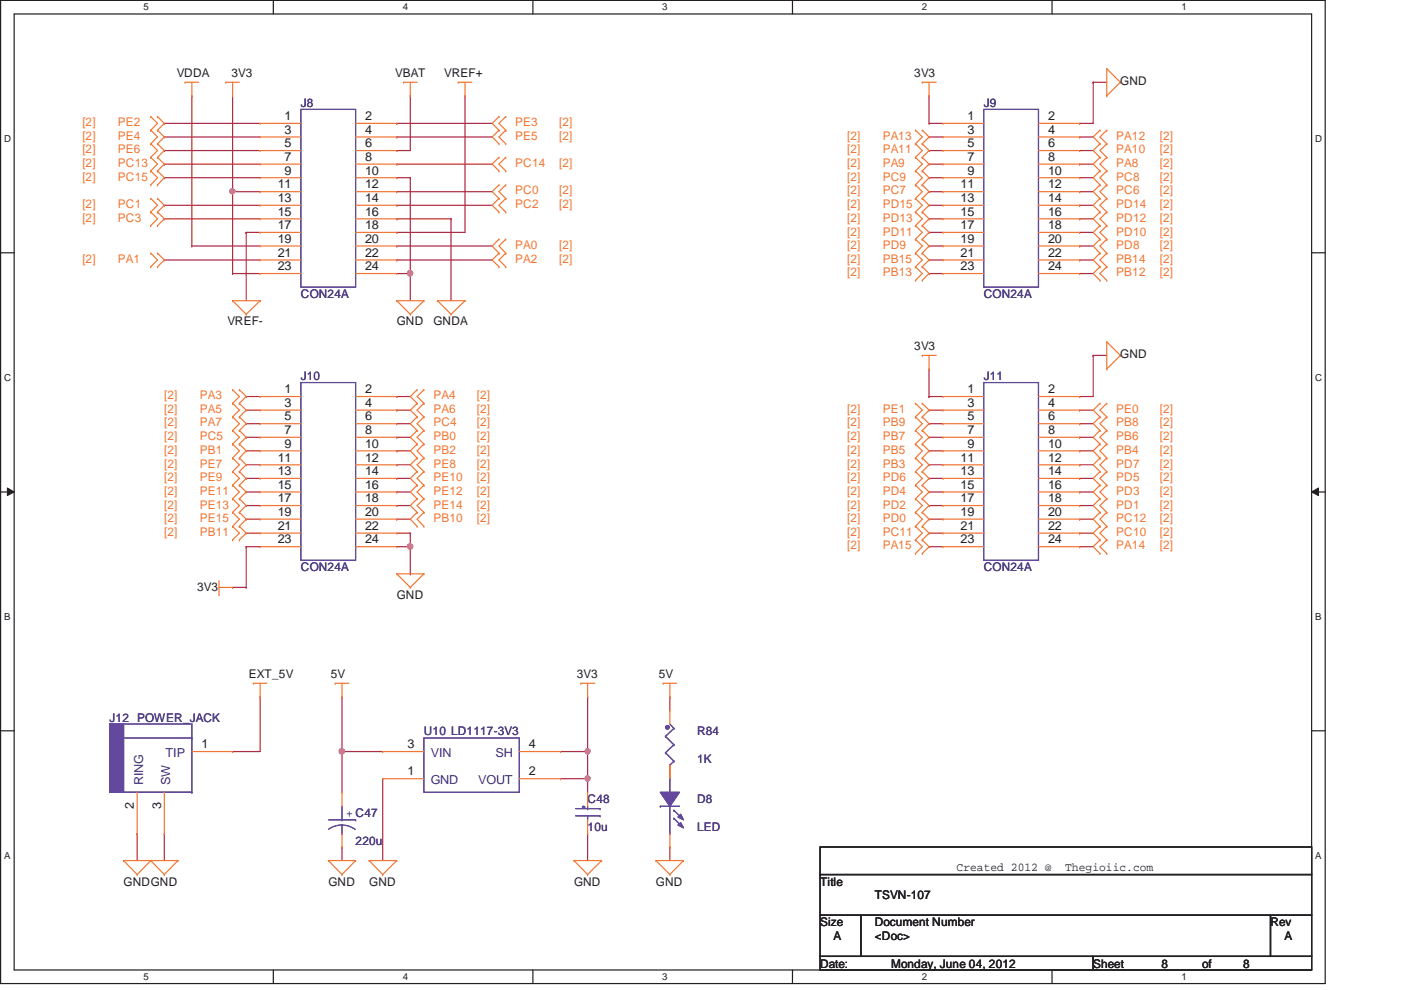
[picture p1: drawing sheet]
<svg xmlns="http://www.w3.org/2000/svg" width="297mm" height="210mm" viewBox="0 0 297 210" stroke-linecap="round" stroke-linejoin="round" font-family="sans-serif">
<path d="M.1 .1h280.9v208.4h-280.9zM3 3h275.1v202.7h-275.1z" fill="none" stroke="#221f20" stroke-width=".25"/>
<g fill="#fff">
<path d="M30.4 .4h1.1v2.3h-1.1z"/>
<path d="M30.4 206h1.1v2.3h-1.1z"/>
</g>
<path d="M58 .1v2.9M58 205.7v2.8" fill="none" stroke="#221f20" stroke-width=".25"/>
<g fill="#fff">
<path d="M85.4 .4h1.1v2.3h-1.1z"/>
<path d="M85.4 206h1.1v2.3h-1.1z"/>
</g>
<path d="M113 .1v2.9M113 205.7v2.8" fill="none" stroke="#221f20" stroke-width=".25"/>
<g fill="#fff">
<path d="M140.4 .4h1.1v2.3h-1.1z"/>
<path d="M140.4 206h1.1v2.3h-1.1z"/>
</g>
<path d="M168 .1v2.9M168 205.7v2.8" fill="none" stroke="#221f20" stroke-width=".25"/>
<g fill="#fff">
<path d="M195.5 .4h1.1v2.3h-1.1z"/>
<path d="M195.5 206h1.1v2.3h-1.1z"/>
</g>
<path d="M223.1 .1v2.9M223.1 205.7v2.8" fill="none" stroke="#221f20" stroke-width=".25"/>
<g fill="#fff">
<path d="M250.5 .4h1.1v2.3h-1.1z"/>
<path d="M250.5 206h1.1v2.3h-1.1z"/>
<path d="M.9 28.3h1.4v2.3h-1.4z"/>
<path d="M278.9 28.3h1.4v2.3h-1.4z"/>
<path d="M.9 78.9h1.4v2.3h-1.4z"/>
<path d="M278.9 78.9h1.4v2.3h-1.4z"/>
</g>
<path d="M.1 53.6h2.9M278.1 53.6h2.9" fill="none" stroke="#221f20" stroke-width=".25"/>
<g fill="#fff">
<path d="M.9 129.6h1.3v2.3h-1.3z"/>
<path d="M278.9 129.6h1.3v2.3h-1.3z"/>
</g>
<path d="M.1 104.3h2.9M278.1 104.3h2.9" fill="none" stroke="#221f20" stroke-width=".25"/>
<path d="M1.6 103.5l1.4 .8-1.4 .8z" fill="#221f20"/>
<path d="M1.6 103.5l1.4 .8-1.4 .8z" fill="none" stroke="#221f20" stroke-width=".21"/>
<path d="M278.1 104.3l1.4-.8v1.6z" fill="#221f20"/>
<path d="M278.1 104.3l1.4-.8v1.6z" fill="none" stroke="#221f20" stroke-width=".21"/>
<g fill="#fff">
<path d="M.9 180.3h1.3v2.2h-1.3z"/>
<path d="M278.9 180.3h1.2v2.2h-1.2z"/>
</g>
<path d="M.1 154.9h2.9M278.1 154.9h2.9" fill="none" stroke="#221f20" stroke-width=".25"/>
<g fill="none" stroke="#b02a42" stroke-width=".25">
<path d="M34.8 26.2h.1M34.8 29h.1M34.8 31.9h.1M34.8 34.8h.1M34.8 37.7h.1M34.8 26.2h20.4M34.8 29h20.4M34.8 31.9h20.4M34.8 34.8h20.4M34.8 37.7h20.4M84.1 26.2h.1M84.1 29h.1"/>
<path d="M84.1 34.8h.1M84.1 31.9h.1M84.1 26.2h20.3M84.1 29h20.3M84.1 34.8h20.3M87 20.3h.1M87 37.7h.1M87 20.3v11.6h-2.9M87 37.7v26.1M197 29h.1M197 31.9h.1M197 34.8h.1"/>
<path d="M197 37.7h.1M197 29h2.9M197 31.9h2.9M197 34.8h2.9M197 37.7h2.9M228.9 29h.1M228.9 31.9h.1M228.9 34.8h.1M228.9 37.7h.1M228.9 29h2.9M228.9 31.9h2.9M228.9 34.8h2.9"/>
<path d="M228.9 37.7h2.9M34.8 43.5h.1M34.8 46.4h.1M34.8 55.1h.1M34.8 43.5h20.4M34.8 46.4h20.4M34.8 55.1h20.4M40.7 52.2h.1M40.7 52.2h14.5M49.3 40.6h.1M49.3 58h.1M49.3 40.6h5.9"/>
<path d="M49.3 58h5.9M52.2 49.3h.1M52.2 49.3h3M84.1 40.6h.1M84.1 43.5h.1M84.1 52.2h.1M84.1 55.1h.1M84.1 40.6h20.3M84.1 43.5h20.3M84.1 52.2h20.3M84.1 55.1h20.3M84.1 58h2.9"/>
<path d="M87 58h.1M197 40.6h.1M197 43.5h.1M197 46.4h.1M197 49.3h.1M197 52.2h.1M197 55.1h.1M197 58h.1M197 40.6h2.9M197 43.5h2.9M197 46.4h2.9M197 49.3h2.9"/>
<path d="M197 52.2h2.9M197 55.1h2.9M197 58h2.9M228.9 40.6h.1M228.9 43.5h.1M228.9 46.4h.1M228.9 49.3h.1M228.9 52.2h.1M228.9 55.1h.1M228.9 58h.1M228.9 40.6h2.9M228.9 43.5h2.9"/>
<path d="M228.9 46.4h2.9M228.9 49.3h2.9M228.9 52.2h2.9M228.9 55.1h2.9M228.9 58h2.9M52.2 84.1h.1M52.2 87h.1M52.2 89.8h.1M52.2 92.7h.1M52.2 95.6h.1M52.2 98.6h.1M52.2 84.1h3"/>
<path d="M52.2 87h3M52.2 89.8h3M52.2 92.7h3M52.2 95.6h3M52.2 98.6h3M84.1 84.1h.1M84.1 87h.1M84.1 89.8h.1M84.1 92.7h.1M84.1 95.6h.1M84.1 98.6h.1M84.1 84.1h2.9"/>
<path d="M84.1 87h2.9M84.1 89.8h2.9M84.1 92.7h2.9M84.1 95.6h2.9M84.1 98.6h2.9M197 84.1h.1M197 87h.1M197 89.8h.1M197 92.7h.1M197 95.6h.1M197 98.6h.1M197 84.1h2.9"/>
<path d="M197 87h2.9M197 89.8h2.9M197 92.7h2.9M197 95.6h2.9M197 98.6h2.9M228.9 87h.1M228.9 89.8h.1M228.9 92.7h.1M228.9 95.6h.1M228.9 98.6h.1M228.9 87h2.9M228.9 89.8h2.9"/>
<path d="M228.9 92.7h2.9M228.9 95.6h2.9M228.9 98.6h2.9M52.2 101.4h.1M52.2 104.3h.1M52.2 107.2h.1M52.2 110.1h.1M52.2 113h.1M52.2 101.4h3M52.2 104.3h3M52.2 107.2h3M52.2 110.1h3"/>
<path d="M52.2 113h3M84.1 101.4h.1M84.1 104.3h.1M84.1 107.2h.1M84.1 110.1h.1M84.1 101.4h2.9M84.1 104.3h2.9M84.1 107.2h2.9M84.1 110.1h2.9M197 101.4h.1M197 104.3h.1M197 107.2h.1"/>
<path d="M197 110.1h.1M197 113h.1M197 115.9h.1M197 101.4h2.9M197 104.3h2.9M197 107.2h2.9M197 110.1h2.9M197 113h2.9M197 115.9h2.9M228.9 101.4h.1M228.9 104.3h.1M228.9 107.2h.1"/>
<path d="M228.9 110.1h.1M228.9 113h.1M228.9 115.9h.1M228.9 101.4h2.9M228.9 104.3h2.9M228.9 107.2h2.9M228.9 110.1h2.9M228.9 113h2.9M228.9 115.9h2.9"/>
</g>
<circle cx="86.9" cy="57.9" r=".57" fill="#cd6eab"/>
<circle cx="86.9" cy="57.9" r=".57" fill="none" stroke="#cd6eab" stroke-width=".25"/>
<g fill="none" stroke="#b02a42" stroke-width=".25">
<path d="M40.7 20.3h.1M40.7 20.3v31.9M49.3 20.3v37.7M84.1 37.7h.1M84.1 37.7h2.9M98.6 20.3h.1M98.6 20.3v29h-14.5M49.3 40.6h.1M52.2 49.3h.1M52.2 49.3v14.5M84.1 46.4h.1M84.1 49.3h.1"/>
<path d="M84.1 46.4h11.5M95.6 46.4h.1M95.6 46.4v17.4"/>
</g>
<circle cx="49.3" cy="40.5" r=".55" fill="#cd6eab"/>
<circle cx="49.3" cy="40.5" r=".55" fill="none" stroke="#cd6eab" stroke-width=".25"/>
<g fill="none" stroke="#b02a42" stroke-width=".25">
<path d="M231.8 17.4h.1M231.8 17.4v8.8h-2.9M231.8 17.4h2.9M197 26.2h.1M197 20.3h.1M197 26.2h2.9M197 20.3v5.9M228.9 26.2h.1M197 78.2v5.9M231.8 75.4h.1M231.8 75.4v8.7h-2.9M231.8 75.4h2.9"/>
<path d="M197 84.1h.1M228.9 84.1h.1M52.2 115.9h.1M52.2 115.9h3M52.2 115.9v8.6M84.1 115.9h2.9M84.1 113h2.9M87 113h.1M87 115.9h.1M87 113v2.9M49.3 124.5h.1M49.3 124.5h2.9"/>
<path d="M52.2 124.5h.1"/>
</g>
<circle cx="86.9" cy="115.9" r=".57" fill="#cd6eab"/>
<circle cx="86.9" cy="115.9" r=".57" fill="none" stroke="#cd6eab" stroke-width=".25"/>
<path d="M87 115.9v5.8M87 121.7h.1M124.6 159.3h.1M124.6 159.3v5.8" fill="none" stroke="#b02a42" stroke-width=".25"/>
<circle cx="124.6" cy="159.3" r=".54" fill="#cd6eab"/>
<circle cx="124.6" cy="159.3" r=".54" fill="none" stroke="#cd6eab" stroke-width=".25"/>
<path d="M72.5 147.7h.1M72.5 159.3h.1M72.5 147.7v11.6M72.5 159.3h8.7" fill="none" stroke="#b02a42" stroke-width=".25"/>
<circle cx="72.5" cy="159.3" r=".57" fill="#cd6eab"/>
<circle cx="72.5" cy="159.3" r=".57" fill="none" stroke="#cd6eab" stroke-width=".25"/>
<g fill="none" stroke="#b02a42" stroke-width=".25">
<path d="M72.5 159.3h.1M72.5 159.3v8.7M118.8 159.3h5.8M124.6 159.3h.1M142 147.7h.1M142 147.7v2.9M29.1 176.7h.1M29.1 176.7v5.8M34.8 176.7h.1M34.8 176.7v5.8M72.5 179.6h.1M72.5 179.6v2.9"/>
<path d="M81.2 165.1h.1M81.2 165.1v17.4M118.8 165.1h5.8M124.6 165.1h.1M124.6 176.7h.1M124.6 165.1v2.9M124.6 176.7v5.8M142 162.2h.1M142 179.6h.1M142 162.2v2.9M142 179.6v2.9"/>
</g>
<circle cx="124.6" cy="165.1" r=".54" fill="#cd6eab"/>
<circle cx="124.6" cy="165.1" r=".54" fill="none" stroke="#cd6eab" stroke-width=".25"/>
<path d="M49.3 159.3h.1M55.2 147.7h.1M55.2 147.7v11.6h-5.9M124.6 147.7h.1M124.6 147.7v11.6" fill="none" stroke="#b02a42" stroke-width=".25"/>
<g fill="none" stroke="#f27633" stroke-width=".25">
<path d="M39.2 17.4h.1M39.2 17.4h2.9M40.7 17.4v2.9M47.9 17.4h.1M47.9 17.4h2.9M49.3 17.4v2.9M85.6 17.4h.1M85.6 17.4h2.8M87 17.4v2.9M97.2 17.4h.1M97.2 17.4h2.8M98.6 17.4v2.9"/>
<path d="M195.5 17.4h.1M195.5 17.4h3M197 17.4v2.9M234.7 14.6h.1M234.7 14.6v5.7M234.7 14.6l2.8 2.8M237.5 17.4h.1M237.5 17.4l-2.8 2.9M32 24.7h.1M32 27.6h.1M32 30.5h.1M32 33.4h.1"/>
<path d="M32 36.2h.1M32 39.2h.1M32 24.7l1.4 1.5-1.4 1.4M32 27.6l1.4 1.4-1.4 1.5M32 30.5l1.4 1.4-1.4 1.5M32 33.4l1.4 1.4-1.4 1.4M32 36.2l1.4 1.5-1.4 1.5M33.4 27.6h.1M33.4 24.7h.1M33.4 30.5h.1M33.4 33.4h.1M33.4 36.2h.1"/>
<path d="M33.4 39.2h.1M33.4 24.7l1.4 1.5-1.4 1.4M33.4 27.6l1.4 1.4-1.4 1.5M33.4 30.5l1.4 1.4-1.4 1.5M33.4 33.4l1.4 1.4-1.4 1.4M33.4 36.2l1.4 1.5-1.4 1.5M40.7 20.3h.1M49.3 20.3h.1M87 20.3h.1M98.6 20.3h.1M105.8 27.6h.1M105.8 24.7h.1"/>
<path d="M105.8 30.5h.1M105.8 36.2h.1M105.8 33.4h.1M105.8 39.2h.1M105.8 24.7l-1.4 1.5 1.4 1.4M105.8 27.6l-1.4 1.4 1.4 1.5M105.8 33.4l-1.4 1.4 1.4 1.4M105.8 39.2l-1.4 1.4 1.4 1.5M107.2 24.7h.1M107.2 27.6h.1M107.2 30.5h.1M107.2 33.4h.1"/>
<path d="M107.2 36.2h.1M107.2 39.2h.1M107.2 24.7l-1.4 1.5 1.4 1.4M107.2 27.6l-1.4 1.4 1.4 1.5M107.2 33.4l-1.4 1.4 1.4 1.4M107.2 39.2l-1.4 1.4 1.4 1.5M194.1 27.6h.1M194.1 30.5h.1M194.1 33.4h.1M194.1 36.2h.1M194.1 39.2h.1M194.1 27.6l1.4 1.4-1.4 1.5"/>
<path d="M194.1 30.5l1.4 1.4-1.4 1.5M194.1 33.4l1.4 1.4-1.4 1.4M194.1 36.2l1.4 1.5-1.4 1.5M194.1 39.2l1.4 1.4-1.4 1.5M195.5 30.5h.1M195.5 27.6h.1M195.5 33.4h.1M195.5 36.2h.1M195.5 39.2h.1M195.5 27.6l1.5 1.4-1.5 1.5M195.5 30.5l1.5 1.4-1.5 1.5M195.5 33.4l1.5 1.4-1.5 1.4"/>
<path d="M195.5 36.2l1.5 1.5-1.5 1.5M195.5 39.2l1.5 1.4-1.5 1.5M197 20.3h.1M233.2 30.5h.1M233.2 27.6h.1M233.2 33.4h.1M233.2 36.2h.1M233.2 39.2h.1M233.2 27.6l-1.4 1.4 1.4 1.5M233.2 30.5l-1.4 1.4 1.4 1.5M233.2 33.4l-1.4 1.4 1.4 1.4M233.2 36.2l-1.4 1.5 1.4 1.5"/>
<path d="M233.2 39.2l-1.4 1.4 1.4 1.5M234.7 20.3h.1M234.7 27.6h.1M234.7 30.5h.1M234.7 33.4h.1M234.7 36.2h.1M234.7 39.2h.1M234.7 27.6l-1.5 1.4 1.5 1.5M234.7 30.5l-1.5 1.4 1.5 1.5M234.7 33.4l-1.5 1.4 1.5 1.4M234.7 36.2l-1.5 1.5 1.5 1.5M234.7 39.2l-1.5 1.4 1.5 1.5"/>
<path d="M32 42.1h.1M32 45h.1M32 47.8h.1M32 53.7h.1M32 56.6h.1M32 42.1l1.4 1.4-1.4 1.5M32 45l1.4 1.4-1.4 1.4M32 53.7l1.4 1.4-1.4 1.5M33.4 45h.1M33.4 42.1h.1M33.4 47.8h.1M33.4 56.6h.1"/>
<path d="M33.4 53.7h.1M33.4 42.1l1.4 1.4-1.4 1.5M33.4 45l1.4 1.4-1.4 1.4M33.4 53.7l1.4 1.4-1.4 1.5M105.8 42.1h.1M105.8 45h.1M105.8 53.7h.1M105.8 50.7h.1M105.8 56.6h.1M105.8 42.1l-1.4 1.4 1.4 1.5M105.8 50.7l-1.4 1.5 1.4 1.5M105.8 53.7l-1.4 1.4 1.4 1.5"/>
<path d="M107.2 42.1h.1M107.2 45h.1M107.2 50.7h.1M107.2 53.7h.1M107.2 56.6h.1M107.2 42.1l-1.4 1.4 1.4 1.5M107.2 50.7l-1.4 1.5 1.4 1.5M107.2 53.7l-1.4 1.4 1.4 1.5M194.1 42.1h.1M194.1 45h.1M194.1 47.8h.1M194.1 50.7h.1"/>
<path d="M194.1 53.7h.1M194.1 56.6h.1M194.1 59.4h.1M194.1 42.1l1.4 1.4-1.4 1.5M194.1 45l1.4 1.4-1.4 1.4M194.1 47.8l1.4 1.5-1.4 1.4M194.1 50.7l1.4 1.5-1.4 1.5M194.1 53.7l1.4 1.4-1.4 1.5M194.1 56.6l1.4 1.4-1.4 1.4M195.5 42.1h.1M195.5 45h.1M195.5 47.8h.1"/>
<path d="M195.5 50.7h.1M195.5 53.7h.1M195.5 56.6h.1M195.5 59.4h.1M195.5 56.6l1.5 1.4-1.5 1.4M195.5 42.1l1.5 1.4-1.5 1.5M195.5 45l1.5 1.4-1.5 1.4M195.5 47.8l1.5 1.5-1.5 1.4M195.5 50.7l1.5 1.5-1.5 1.5M195.5 53.7l1.5 1.4-1.5 1.5M233.2 42.1h.1M233.2 45h.1"/>
<path d="M233.2 47.8h.1M233.2 50.7h.1M233.2 53.7h.1M233.2 56.6h.1M233.2 59.4h.1M233.2 42.1l-1.4 1.4 1.4 1.5M233.2 45l-1.4 1.4 1.4 1.4M233.2 47.8l-1.4 1.5 1.4 1.4M233.2 50.7l-1.4 1.5 1.4 1.5M233.2 53.7l-1.4 1.4 1.4 1.5M233.2 56.6l-1.4 1.4 1.4 1.4M234.7 42.1h.1"/>
<path d="M234.7 45h.1M234.7 47.8h.1M234.7 50.7h.1M234.7 53.7h.1M234.7 56.6h.1M234.7 59.4h.1M234.7 42.1l-1.5 1.4 1.5 1.5M234.7 45l-1.5 1.4 1.5 1.4M234.7 47.8l-1.5 1.5 1.5 1.4M234.7 50.7l-1.5 1.5 1.5 1.5M234.7 53.7l-1.5 1.4 1.5 1.5M234.7 56.6l-1.5 1.4 1.5 1.4"/>
<path d="M49.3 63.8h.1M49.3 63.8h5.9M49.3 63.8l2.9 2.8M52.2 66.6h.1M55.2 63.8h.1M55.2 63.8l-3 2.8M84.1 63.8h.1M84.1 63.8h5.8M84.1 63.8l2.9 2.8M87 66.6h.1M89.9 63.8h.1M89.9 63.8l-2.9 2.8"/>
<path d="M92.8 63.8h.1M92.8 63.8h5.8M92.8 63.8l2.8 2.8M95.6 66.6h.1M98.6 63.8h.1M98.6 63.8l-3 2.8M195.5 75.4h.1M195.5 75.4h3M197 78.2h.1M197 75.4v2.8M234.7 78.2h.1M234.7 72.5h.1"/>
<path d="M234.7 72.5v5.7M234.7 72.5l2.8 2.9M237.5 75.4h.1M237.5 75.4l-2.8 2.8M49.3 82.6h.1M49.3 85.5h.1M49.3 88.4h.1M49.3 91.3h.1M49.3 94.2h.1M49.3 97.1h.1M49.3 100h.1M49.3 82.6l1.5 1.5-1.5 1.4"/>
<path d="M49.3 97.1l1.5 1.5-1.5 1.4M49.3 85.5l1.5 1.5-1.5 1.4M49.3 88.4l1.5 1.4-1.5 1.5M49.3 91.3l1.5 1.4-1.5 1.5M49.3 94.2l1.5 1.4-1.5 1.5M49.3 100l1.5 1.4-1.5 1.5M50.8 85.5h.1M50.8 82.6h.1M50.8 88.4h.1M50.8 91.3h.1M50.8 94.2h.1M50.8 97.1h.1"/>
<path d="M50.8 100h.1M50.8 88.4l1.4 1.4-1.4 1.5M50.8 85.5l1.4 1.5-1.4 1.4M50.8 82.6l1.4 1.5-1.4 1.4M50.8 91.3l1.4 1.4-1.4 1.5M50.8 94.2l1.4 1.4-1.4 1.5M50.8 97.1l1.4 1.5-1.4 1.4M50.8 100l1.4 1.4-1.4 1.5M88.4 85.5h.1M88.4 82.6h.1M88.4 88.4h.1M88.4 91.3h.1"/>
<path d="M88.4 94.2h.1M88.4 97.1h.1M88.4 100h.1M88.4 82.6l-1.4 1.5 1.4 1.4M88.4 85.5l-1.4 1.5 1.4 1.4M88.4 88.4l-1.4 1.4 1.4 1.5M88.4 91.3l-1.4 1.4 1.4 1.5M88.4 94.2l-1.4 1.4 1.4 1.5M88.4 97.1l-1.4 1.5 1.4 1.4M88.4 100l-1.4 1.4 1.4 1.5M89.9 82.6h.1M89.9 85.5h.1"/>
<path d="M89.9 88.4h.1M89.9 91.3h.1M89.9 94.2h.1M89.9 97.1h.1M89.9 100h.1M89.9 82.6l-1.5 1.5 1.5 1.4M89.9 85.5l-1.5 1.5 1.5 1.4M89.9 88.4l-1.5 1.4 1.5 1.5M89.9 91.3l-1.5 1.4 1.5 1.5M89.9 94.2l-1.5 1.4 1.5 1.5M89.9 97.1l-1.5 1.5 1.5 1.4M89.9 100l-1.5 1.4 1.5 1.5"/>
<path d="M194.1 85.5h.1M194.1 88.4h.1M194.1 91.3h.1M194.1 94.2h.1M194.1 97.1h.1M194.1 100h.1M194.1 85.5l1.4 1.5-1.4 1.4M194.1 88.4l1.4 1.4-1.4 1.5M194.1 91.3l1.4 1.4-1.4 1.5M194.1 94.2l1.4 1.4-1.4 1.5M194.1 97.1l1.4 1.5-1.4 1.4M194.1 100l1.4 1.4-1.4 1.5"/>
<path d="M195.5 88.4h.1M195.5 85.5h.1M195.5 91.3h.1M195.5 94.2h.1M195.5 97.1h.1M195.5 100h.1M195.5 85.5l1.5 1.5-1.5 1.4M195.5 88.4l1.5 1.4-1.5 1.5M195.5 91.3l1.5 1.4-1.5 1.5M195.5 94.2l1.5 1.4-1.5 1.5M195.5 97.1l1.5 1.5-1.5 1.4M195.5 100l1.5 1.4-1.5 1.5"/>
<path d="M233.2 88.4h.1M233.2 85.5h.1M233.2 91.3h.1M233.2 94.2h.1M233.2 97.1h.1M233.2 100h.1M233.2 88.4l-1.4 1.4 1.4 1.5M233.2 91.3l-1.4 1.4 1.4 1.5M233.2 85.5l-1.4 1.5 1.4 1.4M233.2 94.2l-1.4 1.4 1.4 1.5M233.2 97.1l-1.4 1.5 1.4 1.4M233.2 100l-1.4 1.4 1.4 1.5"/>
<path d="M234.7 85.5h.1M234.7 88.4h.1M234.7 91.3h.1M234.7 94.2h.1M234.7 97.1h.1M234.7 100h.1M234.7 85.5l-1.5 1.5 1.5 1.4M234.7 88.4l-1.5 1.4 1.5 1.5M234.7 91.3l-1.5 1.4 1.5 1.5M234.7 94.2l-1.5 1.4 1.5 1.5M234.7 97.1l-1.5 1.5 1.5 1.4M234.7 100l-1.5 1.4 1.5 1.5"/>
<path d="M49.3 102.9h.1M49.3 105.8h.1M49.3 108.6h.1M49.3 111.6h.1M49.3 114.5h.1M49.3 105.8l1.5 1.4-1.5 1.4M49.3 102.9l1.5 1.4-1.5 1.5M49.3 108.6l1.5 1.5-1.5 1.5M49.3 111.6l1.5 1.4-1.5 1.5M50.8 102.9h.1M50.8 105.8h.1M50.8 108.6h.1"/>
<path d="M50.8 111.6h.1M50.8 114.5h.1M50.8 102.9l1.4 1.4-1.4 1.5M50.8 105.8l1.4 1.4-1.4 1.4M50.8 108.6l1.4 1.5-1.4 1.5M50.8 111.6l1.4 1.4-1.4 1.5M88.4 102.9h.1M88.4 105.8h.1M88.4 108.6h.1M88.4 111.6h.1M88.4 102.9l-1.4 1.4 1.4 1.5M88.4 105.8l-1.4 1.4 1.4 1.4"/>
<path d="M88.4 108.6l-1.4 1.5 1.4 1.5M89.9 102.9h.1M89.9 105.8h.1M89.9 108.6h.1M89.9 111.6h.1M89.9 102.9l-1.5 1.4 1.5 1.5M89.9 105.8l-1.5 1.4 1.5 1.4M89.9 108.6l-1.5 1.5 1.5 1.5M194.1 102.9h.1M194.1 105.8h.1M194.1 108.6h.1M194.1 111.6h.1"/>
<path d="M194.1 114.5h.1M194.1 117.4h.1M194.1 102.9l1.4 1.4-1.4 1.5M194.1 105.8l1.4 1.4-1.4 1.4M194.1 108.6l1.4 1.5-1.4 1.5M194.1 111.6l1.4 1.4-1.4 1.5M194.1 114.5l1.4 1.4-1.4 1.5M195.5 102.9h.1M195.5 105.8h.1M195.5 108.6h.1M195.5 111.6h.1M195.5 114.5h.1"/>
<path d="M195.5 117.4h.1M195.5 114.5l1.5 1.4-1.5 1.5M195.5 111.6l1.5 1.4-1.5 1.5M195.5 102.9l1.5 1.4-1.5 1.5M195.5 105.8l1.5 1.4-1.5 1.4M195.5 108.6l1.5 1.5-1.5 1.5M233.2 102.9h.1M233.2 105.8h.1M233.2 108.6h.1M233.2 111.6h.1M233.2 114.5h.1M233.2 117.4h.1"/>
<path d="M233.2 102.9l-1.4 1.4 1.4 1.5M233.2 105.8l-1.4 1.4 1.4 1.4M233.2 108.6l-1.4 1.5 1.4 1.5M233.2 111.6l-1.4 1.4 1.4 1.5M233.2 114.5l-1.4 1.4 1.4 1.5M234.7 102.9h.1M234.7 105.8h.1M234.7 108.6h.1M234.7 111.6h.1M234.7 114.5h.1M234.7 117.4h.1M234.7 102.9l-1.5 1.4 1.5 1.5"/>
<path d="M234.7 105.8l-1.5 1.4 1.5 1.4M234.7 108.6l-1.5 1.5 1.5 1.5M234.7 111.6l-1.5 1.4 1.5 1.5M234.7 114.5l-1.5 1.4 1.5 1.5M46.4 126.1h.1M46.4 124.5h2.9M46.4 123.1v3M49.3 124.5h.1M84.1 121.7h.1M84.1 121.7h5.8M84.1 121.7l2.9 2.8M87 124.5h.1"/>
<path d="M89.9 121.7h.1M89.9 121.7l-2.9 2.8M53.7 144.9h.1M53.7 144.9h2.9M55.2 147.7h.1M55.2 144.9v2.8M71.1 144.9h.1M71.1 144.9h2.9M72.5 147.7h.1M72.5 144.9v2.8M123.1 144.9h.1M123.1 144.9h3"/>
<path d="M124.6 147.7h.1M124.6 144.9v2.8M140.6 144.9h.1M140.6 144.9h2.9M142 147.7h.1M142 144.9v2.8M26.2 182.5h.1M26.2 182.5h11.5M26.2 182.5l2.9 2.9M29.1 185.4h.1M32 182.5h.1M32 182.5l2.8 2.9"/>
<path d="M32 182.5l-2.9 2.9M34.8 185.4h.1M37.7 182.5h.1M37.7 182.5l-2.9 2.9M69.6 182.5h.1M69.6 182.5h5.8M69.6 182.5l2.9 2.9M72.5 185.4h.1M75.4 182.5h.1M75.4 182.5l-2.9 2.9M78.3 182.5h.1M78.3 182.5h5.8"/>
<path d="M78.3 182.5l2.9 2.9M81.2 185.4h.1M84.1 182.5h.1M84.1 182.5l-2.9 2.9M121.7 182.5h.1M121.7 182.5h5.8M121.7 182.5l2.9 2.9M124.6 185.4h.1M127.5 182.5h.1M127.5 182.5l-2.9 2.9M139.1 182.5h.1M139.1 182.5h5.8"/>
<path d="M139.1 182.5l2.9 2.9M142 185.4h.1M144.9 182.5h.1M144.9 182.5l-2.9 2.9"/>
</g>
<path d="M173.9 179.6h104.2v5.8h-104.2zM173.9 185.4h104.2v8.7h-104.2zM173.9 194.1h8.6v8.7h-8.6zM182.5 194.1h86.9v8.7h-86.9zM269.4 194.1h8.7v8.7h-8.7zM173.9 202.8h57.9v2.9h-57.9zM231.8 202.8h46.3v2.9h-46.3z" fill="none" stroke="#221f20" stroke-width=".25"/>
<path d="M141.1 156.1h.1M141.1 159.6h.1M141.1 156.1l1.8 1.8M141.1 159.6l1.8 1.8M142 153.5l.9 .9M142.9 154.4h.1M142.9 157.9h.1M142.9 154.4l-1.8 1.7M142.9 157.9l-1.8 1.7M142 162.2h.1M142.9 161.4h.1M142.9 161.4l-.9 .8" fill="none" stroke="#63489d" stroke-width=".25"/>
<circle cx="141.5" cy="154.2" r=".4" fill="#63489d"/>
<g fill="none" stroke="#63489d" stroke-width=".25">
<path d="M141.1 156.1h.1M141.1 159.6h.1M141.1 156.1l1.8 1.8M141.1 159.6l1.8 1.8M142 153.5l.9 .9M142.9 154.4h.1M142.9 157.9h.1M142.9 154.4l-1.8 1.7M142.9 157.9l-1.8 1.7M142 162.2h.1M142.9 161.4h.1M142.9 161.4l-.9 .8"/>
<circle cx="141.5" cy="154.2" r=".4"/>
</g>
<circle cx="141.5" cy="154.2" r=".4" fill="#63489d"/>
<g fill="none" stroke="#63489d" stroke-width=".25">
<path d="M23.2 153.5h17.5v14.5h-17.5zM89.9 156.5h20.2v11.5h-20.2z"/>
<circle cx="141.5" cy="154.2" r=".4"/>
</g>
<path d="M81.2 159.3h.1M81.2 159.3h8.7M110.1 159.3h8.7M118.8 159.3h.1M142 150.6h.1M142 150.6v2.9M81.2 165.1h.1M81.2 165.1h8.7M110.1 165.1h8.7M118.8 165.1h.1M142 165.1h.1M142 162.2v2.9" fill="none" stroke="#f27633" stroke-width=".25"/>
<path d="M23.2 153.5h3v14.5h-3z" fill-rule="evenodd" fill="#63489d"/>
<path d="M23.2 153.5h3v14.5h-3zM23.2 153.5h17.5v14.5h-17.5zM26.2 156.5h14.5M40.7 156.5h.1M26.2 168h14.5M40.7 168h.1" fill="none" stroke="#63489d" stroke-width=".25"/>
<path d="M23.2 153.5h3v14.5h-3z" fill-rule="evenodd" fill="#63489d"/>
<g fill="none" stroke="#63489d" stroke-width=".25">
<path d="M63.8 23.2h11.6v37.7h-11.6zM63.8 81.1h11.6v37.7h-11.6zM208.6 81.1h11.6v37.7h-11.6zM23.2 153.5h3v14.5h-3zM26.2 156.5h14.5M40.7 156.5h.1M26.2 168h14.5M40.7 168h.1M122 173h5.2M122 171.5h5.2M124.6 171.5h.1M124.6 173h.1"/>
<path d="M124.6 170.9v.6M124.6 173v.8M127.2 173h.1M127.2 171.5h.1"/>
</g>
<g fill="none" stroke="#f27633" stroke-width=".25">
<path d="M55.2 26.2h.1M55.2 29h.1M55.2 31.9h.1M55.2 34.8h.1M55.2 37.7h.1M55.2 26.2h8.6M55.2 29h8.6M55.2 31.9h8.6M55.2 34.8h8.6M55.2 37.7h8.6M75.4 26.2h8.7M75.4 29h8.7"/>
<path d="M75.4 31.9h8.7M75.4 34.8h8.7M75.4 37.7h8.7M84.1 26.2h.1M84.1 29h.1M84.1 31.9h.1M84.1 34.8h.1M84.1 37.7h.1M55.2 40.6h.1M55.2 43.5h.1M55.2 46.4h.1M55.2 49.3h.1"/>
<path d="M55.2 52.2h.1M55.2 55.1h.1M55.2 58h.1M55.2 40.6h8.6M55.2 43.5h8.6M55.2 46.4h8.6M55.2 49.3h8.6M55.2 52.2h8.6M55.2 55.1h8.6M55.2 58h8.6M75.4 40.6h8.7M75.4 43.5h8.7"/>
<path d="M75.4 46.4h8.7M75.4 49.3h8.7M75.4 52.2h8.7M75.4 55.1h8.7M75.4 58h8.7M84.1 40.6h.1M84.1 43.5h.1M84.1 46.4h.1M84.1 49.3h.1M84.1 52.2h.1M84.1 55.1h.1M84.1 58h.1"/>
<path d="M55.2 84.1h.1M55.2 87h.1M55.2 89.8h.1M55.2 92.7h.1M55.2 95.6h.1M55.2 98.6h.1M55.2 84.1h8.6M55.2 87h8.6M55.2 89.8h8.6M55.2 92.7h8.6M55.2 95.6h8.6M55.2 98.6h8.6"/>
<path d="M75.4 84.1h8.7M75.4 87h8.7M75.4 89.8h8.7M75.4 92.7h8.7M75.4 95.6h8.7M75.4 98.6h8.7M84.1 84.1h.1M84.1 87h.1M84.1 89.8h.1M84.1 92.7h.1M84.1 95.6h.1M84.1 98.6h.1"/>
<path d="M199.9 84.1h.1M199.9 87h.1M199.9 89.8h.1M199.9 92.7h.1M199.9 95.6h.1M199.9 98.6h.1M199.9 84.1h8.7M199.9 87h8.7M199.9 89.8h8.7M199.9 92.7h8.7M199.9 95.6h8.7M199.9 98.6h8.7"/>
<path d="M220.2 84.1h8.7M220.2 87h8.7M220.2 89.8h8.7M220.2 92.7h8.7M220.2 95.6h8.7M220.2 98.6h8.7M228.9 84.1h.1M228.9 87h.1M228.9 89.8h.1M228.9 92.7h.1M228.9 95.6h.1M228.9 98.6h.1"/>
<path d="M55.2 101.4h.1M55.2 104.3h.1M55.2 107.2h.1M55.2 110.1h.1M55.2 113h.1M55.2 115.9h.1M55.2 101.4h8.6M55.2 104.3h8.6M55.2 107.2h8.6M55.2 110.1h8.6M55.2 113h8.6M55.2 115.9h8.6"/>
<path d="M75.4 101.4h8.7M75.4 104.3h8.7M75.4 107.2h8.7M75.4 110.1h8.7M75.4 113h8.7M75.4 115.9h8.7M84.1 101.4h.1M84.1 104.3h.1M84.1 107.2h.1M84.1 110.1h.1M84.1 113h.1M84.1 115.9h.1"/>
<path d="M199.9 101.4h.1M199.9 104.3h.1M199.9 107.2h.1M199.9 110.1h.1M199.9 113h.1M199.9 115.9h.1M199.9 101.4h8.7M199.9 104.3h8.7M199.9 107.2h8.7M199.9 110.1h8.7M199.9 113h8.7M199.9 115.9h8.7"/>
<path d="M220.2 101.4h8.7M220.2 104.3h8.7M220.2 107.2h8.7M220.2 110.1h8.7M220.2 113h8.7M220.2 115.9h8.7M228.9 101.4h.1M228.9 104.3h.1M228.9 107.2h.1M228.9 110.1h.1M228.9 113h.1M228.9 115.9h.1"/>
<path d="M40.7 159.3h8.6M49.3 159.3h.1M29.1 176.7h.1M29.1 168v8.7M34.8 176.7h.1M34.8 168v8.7"/>
</g>
<path d="M123.5 171l.5 .1-.3 .3-.2-.1z" fill-rule="evenodd" fill="#63489d"/>
<path d="M122 173h5.2M122 171.5h5.2M123.5 171l.5 .1-.3 .3-.2-.1zM124.6 171.5h.1M124.6 173h.1M124.6 170.9v.6M124.6 173v.8M127.2 173h.1M127.2 171.5h.1" fill="none" stroke="#63489d" stroke-width=".25"/>
<path d="M123.5 171l.5 .1-.3 .3-.2-.1z" fill-rule="evenodd" fill="#63489d"/>
<path d="M208.6 23.2h11.6v37.7h-11.6zM123.5 171l.5 .1-.3 .3-.2-.1zM140 170.9h.1M140 170.9h4.1M142 168h.1M142 176.7h.1M142 165.1v2.9M142 170.9v5.8" fill="none" stroke="#63489d" stroke-width=".25"/>
<g fill="none" stroke="#f27633" stroke-width=".25">
<path d="M199.9 26.2h.1M199.9 29h.1M199.9 31.9h.1M199.9 34.8h.1M199.9 37.7h.1M199.9 26.2h8.7M199.9 29h8.7M199.9 31.9h8.7M199.9 34.8h8.7M199.9 37.7h8.7M220.2 26.2h8.7M220.2 29h8.7"/>
<path d="M220.2 31.9h8.7M220.2 34.8h8.7M220.2 37.7h8.7M228.9 26.2h.1M228.9 29h.1M228.9 31.9h.1M228.9 34.8h.1M228.9 37.7h.1M199.9 40.6h.1M199.9 43.5h.1M199.9 46.4h.1M199.9 49.3h.1"/>
<path d="M199.9 52.2h.1M199.9 55.1h.1M199.9 58h.1M199.9 40.6h8.7M199.9 43.5h8.7M199.9 46.4h8.7M199.9 49.3h8.7M199.9 52.2h8.7M199.9 55.1h8.7M199.9 58h8.7M220.2 40.6h8.7M220.2 43.5h8.7"/>
<path d="M220.2 46.4h8.7M220.2 49.3h8.7M220.2 52.2h8.7M220.2 55.1h8.7M220.2 58h8.7M228.9 40.6h.1M228.9 43.5h.1M228.9 46.4h.1M228.9 49.3h.1M228.9 52.2h.1M228.9 55.1h.1M228.9 58h.1"/>
<path d="M124.6 168h.1M124.6 176.7h.1M124.6 168v2.9M124.6 173.8v2.9"/>
</g>
<path d="M140 168h4.1l-2.1 2.9z" fill-rule="evenodd" fill="#63489d"/>
<path d="M140 168h4.1l-2.1 2.9z" fill="none" stroke="#63489d" stroke-width=".25"/>
<path d="M143.7 174.9l.6-.5 .6 1.1z" fill-rule="evenodd" fill="#63489d"/>
<path d="M143.7 174.9l.6-.5 .6 1.1z" fill="none" stroke="#63489d" stroke-width=".25"/>
<path d="M144.3 172.6l.6 1.2-1.2-.6z" fill-rule="evenodd" fill="#63489d"/>
<path d="M140 170.9h.1M140 170.9h4.1M142 168h.1M142 176.7h.1M142 165.1v2.9M142 170.9v5.8M142.9 171.8h.1M142.9 173.5h.1M142.9 171.8l1.7 1.7M142.9 173.5l1.7 1.8M144.3 172.6l.6 1.2-1.2-.6z" fill="none" stroke="#63489d" stroke-width=".25"/>
<path d="M140 168h4.1l-2.1 2.9z" fill-rule="evenodd" fill="#63489d"/>
<path d="M140 168h4.1l-2.1 2.9z" fill="none" stroke="#63489d" stroke-width=".25"/>
<path d="M143.7 174.9l.6-.5 .6 1.1z" fill-rule="evenodd" fill="#63489d"/>
<path d="M143.7 174.9l.6-.5 .6 1.1z" fill="none" stroke="#63489d" stroke-width=".25"/>
<path d="M144.3 172.6l.6 1.2-1.2-.6z" fill-rule="evenodd" fill="#63489d"/>
<g fill="none" stroke="#63489d" stroke-width=".25">
<path d="M69.6 173.8h5.8M72.5 176.7h.1M72.5 173.8h.1M72.5 174.9l1.5 .3 1.3 .7M72.5 174.9a4.7 4.7 0 0 0-2.9 1M72.5 170.9v2.9M72.5 174.9v1.8M75.4 173.8h.1M142.9 171.8h.1M142.9 173.5h.1M142.9 171.8l1.7 1.7M142.9 173.5l1.7 1.8"/>
<path d="M144.3 172.6l.6 1.2-1.2-.6z"/>
</g>
<path d="M72.5 168h.1M72.5 179.6h.1M72.5 168v2.9M72.5 176.7v2.9M142 162.2h.1M142 179.6h.1M142 162.2v2.9M142 176.7v2.9" fill="none" stroke="#f27633" stroke-width=".25"/>
<circle cx="86.9" cy="57.9" r=".57" fill="#cd6eab"/>
<circle cx="86.9" cy="57.9" r=".57" fill="none" stroke="#cd6eab" stroke-width=".25"/>
<circle cx="49.3" cy="40.5" r=".55" fill="#cd6eab"/>
<circle cx="49.3" cy="40.5" r=".55" fill="none" stroke="#cd6eab" stroke-width=".25"/>
<circle cx="86.9" cy="115.9" r=".57" fill="#cd6eab"/>
<circle cx="86.9" cy="115.9" r=".57" fill="none" stroke="#cd6eab" stroke-width=".25"/>
<circle cx="124.6" cy="159.3" r=".54" fill="#cd6eab"/>
<circle cx="124.6" cy="159.3" r=".54" fill="none" stroke="#cd6eab" stroke-width=".25"/>
<circle cx="72.5" cy="159.3" r=".57" fill="#cd6eab"/>
<circle cx="72.5" cy="159.3" r=".57" fill="none" stroke="#cd6eab" stroke-width=".25"/>
<circle cx="124.6" cy="165.1" r=".54" fill="#cd6eab"/>
<circle cx="124.6" cy="165.1" r=".54" fill="none" stroke="#cd6eab" stroke-width=".25"/>
<g font-size="2.6" fill="#221f20">
<text x="60.3" y="25.5">1</text>
<text x="60.3" y="28.4">3</text>
<text x="77.4" y="25.5">2</text>
<text x="77.4" y="28.4">4</text>
<text x="205.1" y="25.5">1</text>
<text x="205.1" y="28.4">3</text>
<text x="222.2" y="25.5">2</text>
<text x="222.2" y="28.4">4</text>
<text x="60.3" y="31.2">5</text>
<text x="60.3" y="34.1">7</text>
<text x="77.4" y="31.2">6</text>
<text x="77.4" y="34.1">8</text>
<text x="205.1" y="31.2">5</text>
<text x="205.1" y="34.1">7</text>
<text x="222.2" y="31.2">6</text>
<text x="222.2" y="34.1">8</text>
<text x="58.9" y="40">11</text>
<text x="60.3" y="37">9</text>
<text x="77.4" y="37">10</text>
<text x="77.4" y="40">12</text>
<text x="203.7" y="40">11</text>
<text x="205.1" y="37">9</text>
<text x="222.2" y="37">10</text>
<text x="222.2" y="40">12</text>
<text x="58.9" y="42.8">13</text>
<text x="58.9" y="45.7">15</text>
<text x="77.4" y="42.8">14</text>
<text x="77.4" y="45.7">16</text>
<text x="203.7" y="42.8">13</text>
<text x="203.7" y="45.7">15</text>
<text x="222.2" y="42.8">14</text>
<text x="222.2" y="45.7">16</text>
<text x="58.9" y="48.6">17</text>
<text x="58.9" y="51.5">19</text>
<text x="77.4" y="48.6">18</text>
<text x="77.4" y="51.5">20</text>
<text x="203.7" y="48.6">17</text>
<text x="203.7" y="51.5">19</text>
<text x="222.2" y="48.6">18</text>
<text x="222.2" y="51.5">20</text>
<text x="58.9" y="54.4">21</text>
<text x="58.9" y="57.3">23</text>
<text x="77.4" y="54.4">22</text>
<text x="77.4" y="57.3">24</text>
<text x="203.7" y="54.4">21</text>
<text x="203.7" y="57.3">23</text>
<text x="222.2" y="54.4">22</text>
<text x="222.2" y="57.3">24</text>
<text x="60.3" y="83.4">1</text>
<text x="77.4" y="83.4">2</text>
<text x="205.1" y="83.4">1</text>
<text x="222.2" y="83.4">2</text>
<text x="60.3" y="86.3">3</text>
<text x="60.3" y="89.2">5</text>
<text x="77.4" y="86.3">4</text>
<text x="77.4" y="89.2">6</text>
<text x="205.1" y="86.3">3</text>
<text x="205.1" y="89.2">5</text>
<text x="222.2" y="86.3">4</text>
<text x="222.2" y="89.2">6</text>
<text x="60.3" y="92">7</text>
<text x="60.3" y="94.9">9</text>
<text x="77.4" y="92">8</text>
<text x="77.4" y="94.9">10</text>
<text x="205.1" y="92">7</text>
<text x="205.1" y="94.9">9</text>
<text x="222.2" y="92">8</text>
<text x="222.2" y="94.9">10</text>
<text x="58.9" y="97.9">11</text>
<text x="58.9" y="100.8">13</text>
<text x="77.4" y="97.9">12</text>
<text x="77.4" y="100.8">14</text>
<text x="203.7" y="97.9">11</text>
<text x="203.7" y="100.8">13</text>
<text x="222.2" y="97.9">12</text>
<text x="222.2" y="100.8">14</text>
<text x="58.9" y="103.6">15</text>
<text x="58.9" y="106.5">17</text>
<text x="77.4" y="103.6">16</text>
<text x="77.4" y="106.5">18</text>
<text x="203.7" y="103.6">15</text>
<text x="203.7" y="106.5">17</text>
<text x="222.2" y="103.6">16</text>
<text x="222.2" y="106.5">18</text>
<text x="58.9" y="109.4">19</text>
<text x="58.9" y="112.4">21</text>
<text x="77.4" y="109.4">20</text>
<text x="77.4" y="112.4">22</text>
<text x="203.7" y="109.4">19</text>
<text x="203.7" y="112.4">21</text>
<text x="222.2" y="109.4">20</text>
<text x="222.2" y="112.4">22</text>
<text x="58.9" y="115.2">23</text>
<text x="77.4" y="115.2">24</text>
<text x="203.7" y="115.2">23</text>
<text x="222.2" y="115.2">24</text>
<text x="42.7" y="158.7">1</text>
<text x="86.4" y="158.7">3</text>
<text x="112.1" y="158.7">4</text>
<text x="86.4" y="164.4">1</text>
<text x="112.1" y="164.4">2</text>
<text x="28.4" y="171.5" transform="rotate(-90 28.4 171.5)">2</text>
<text x="34.2" y="171.5" transform="rotate(-90 34.2 171.5)">3</text>
</g>
<g font-size="2.6" fill="#19508a">
<text x="35.1" y="160.5">TIP</text>
<text x="91.3" y="160.5">VIN</text>
<text x="105" y="160.5">SH</text>
<text x="30.3" y="166.5" transform="rotate(-90 30.3 166.5)">RING</text>
<text x="36.1" y="166.5" transform="rotate(-90 36.1 166.5)">SW</text>
<text x="91.3" y="166.3">GND</text>
<text x="101.4" y="166.3">VOUT</text>
</g>
<g font-size="2.5" fill="#221f20">
<text x="37.5" y="16.3">VDDA</text>
<text x="49.1" y="16.3">3V3</text>
<text x="83.8" y="16.3">VBAT</text>
<text x="94.2" y="16.3">VREF+</text>
<text x="193.8" y="16.3">3V3</text>
<text x="237.5" y="18">GND</text>
<text x="48.2" y="69">VREF-</text>
<text x="84.1" y="69">GND</text>
<text x="91.9" y="69">GNDA</text>
<text x="193.8" y="74.3">3V3</text>
<text x="237.5" y="75.9">GND</text>
<text x="41.8" y="125.2">3V3</text>
<text x="84.1" y="126.9">GND</text>
<text x="52.8" y="143.8">EXT_5V</text>
<text x="70.1" y="143.8">5V</text>
<text x="122.3" y="143.8">3V3</text>
<text x="139.7" y="143.8">5V</text>
<text x="202.8" y="184.6">Created 2012 @</text>
<text x="225.8" y="184.6">Thegioiic.com</text>
<text x="26.2" y="187.8">GNDGND</text>
<text x="69.6" y="187.8">GND</text>
<text x="78.3" y="187.8">GND</text>
<text x="121.7" y="187.8">GND</text>
<text x="139.1" y="187.8">GND</text>
<text x="173.9" y="187.8">Title</text>
<text x="185.5" y="190.7">TSVN-107</text>
<text x="173.9" y="196.4">Size</text>
<text x="185.5" y="196.4">Document Number</text>
<text x="269.4" y="196.4">Rev</text>
<text x="176.7" y="199.3">A</text>
<text x="185.5" y="199.3">&lt;Doc&gt;</text>
<text x="272.3" y="199.3">A</text>
<text x="173.9" y="205.1">Date:</text>
<text x="188.9" y="205.1">Monday, June 04, 2012</text>
<text x="231.8" y="205.1">Sheet</text>
<text x="246.3" y="205.1">8</text>
<text x="254.9" y="205.1">of</text>
<text x="263.6" y="205.1">8</text>
</g>
<g font-size="2.5" fill="#42337d">
<text x="63.8" y="22.7">J8</text>
<text x="208.6" y="22.7">J9</text>
<text x="63.8" y="63.2">CON24A</text>
<text x="208.6" y="63.2">CON24A</text>
<text x="63.8" y="80.6">J10</text>
<text x="208.6" y="80.6">J11</text>
<text x="63.8" y="121.2">CON24A</text>
<text x="208.6" y="121.2">CON24A</text>
<text x="23.2" y="153">J12 POWER_JACK</text>
<text x="89.9" y="155.9">U10 LD1117-3V3</text>
<text x="147.8" y="155.9">R84</text>
<text x="147.8" y="161.7">1K</text>
<text x="124.6" y="170.3">C48</text>
<text x="147.8" y="170.3">D8</text>
<text x="75.4" y="179.1">220u</text>
<text x="124.6" y="176.2">10u</text>
<text x="147.8" y="176.2">LED</text>
</g>
<g font-size="2.5" fill="#f27633">
<text x="17.5" y="26.8">[2]</text>
<text x="17.5" y="29.6">[2]</text>
<text x="25" y="26.8">PE2</text>
<text x="25" y="29.6">PE4</text>
<text x="109.3" y="26.8">PE3</text>
<text x="109.3" y="29.6">PE5</text>
<text x="118.6" y="26.8">[2]</text>
<text x="118.6" y="29.6">[2]</text>
<text x="179.6" y="29.6">[2]</text>
<text x="187.2" y="29.6">PA13</text>
<text x="236.7" y="29.6">PA12</text>
<text x="245.9" y="29.6">[2]</text>
<text x="17.5" y="32.5">[2]</text>
<text x="17.5" y="35.5">[2]</text>
<text x="25" y="32.5">PE6</text>
<text x="25" y="35.5">PC13</text>
<text x="109.3" y="35.5">PC14</text>
<text x="118.6" y="35.5">[2]</text>
<text x="179.6" y="32.5">[2]</text>
<text x="179.6" y="35.5">[2]</text>
<text x="187.2" y="32.5">PA11</text>
<text x="187.2" y="35.5">PA9</text>
<text x="236.7" y="32.5">PA10</text>
<text x="236.7" y="35.5">PA8</text>
<text x="245.9" y="32.5">[2]</text>
<text x="245.9" y="35.5">[2]</text>
<text x="17.5" y="38.4">[2]</text>
<text x="25" y="38.4">PC15</text>
<text x="109.3" y="41.2">PC0</text>
<text x="118.6" y="41.2">[2]</text>
<text x="179.6" y="38.4">[2]</text>
<text x="179.6" y="41.2">[2]</text>
<text x="187.2" y="38.4">PC9</text>
<text x="187.2" y="41.2">PC7</text>
<text x="236.7" y="38.4">PC8</text>
<text x="236.7" y="41.2">PC6</text>
<text x="245.9" y="38.4">[2]</text>
<text x="245.9" y="41.2">[2]</text>
<text x="17.5" y="44.1">[2]</text>
<text x="17.5" y="47">[2]</text>
<text x="25" y="44.1">PC1</text>
<text x="25" y="47">PC3</text>
<text x="109.3" y="44.1">PC2</text>
<text x="118.6" y="44.1">[2]</text>
<text x="179.6" y="44.1">[2]</text>
<text x="179.6" y="47">[2]</text>
<text x="187.2" y="44.1">PD15</text>
<text x="187.2" y="47">PD13</text>
<text x="236.7" y="44.1">PD14</text>
<text x="236.7" y="47">PD12</text>
<text x="245.9" y="44.1">[2]</text>
<text x="245.9" y="47">[2]</text>
<text x="109.3" y="52.8">PA0</text>
<text x="118.6" y="52.8">[2]</text>
<text x="179.6" y="50">[2]</text>
<text x="179.6" y="52.8">[2]</text>
<text x="187.2" y="50">PD11</text>
<text x="187.2" y="52.8">PD9</text>
<text x="236.7" y="50">PD10</text>
<text x="236.7" y="52.8">PD8</text>
<text x="245.9" y="50">[2]</text>
<text x="245.9" y="52.8">[2]</text>
<text x="17.5" y="55.7">[2]</text>
<text x="25" y="55.7">PA1</text>
<text x="109.3" y="55.7">PA2</text>
<text x="118.6" y="55.7">[2]</text>
<text x="179.6" y="55.7">[2]</text>
<text x="179.6" y="58.6">[2]</text>
<text x="187.2" y="55.7">PB15</text>
<text x="187.2" y="58.6">PB13</text>
<text x="236.7" y="55.7">PB14</text>
<text x="236.7" y="58.6">PB12</text>
<text x="245.9" y="55.7">[2]</text>
<text x="245.9" y="58.6">[2]</text>
<text x="34.8" y="84.7">[2]</text>
<text x="34.8" y="87.5">[2]</text>
<text x="42.4" y="84.7">PA3</text>
<text x="42.4" y="87.5">PA5</text>
<text x="91.9" y="84.7">PA4</text>
<text x="91.9" y="87.5">PA6</text>
<text x="101.1" y="84.7">[2]</text>
<text x="101.1" y="87.5">[2]</text>
<text x="179.6" y="87.5">[2]</text>
<text x="187.2" y="87.5">PE1</text>
<text x="236.7" y="87.5">PE0</text>
<text x="245.9" y="87.5">[2]</text>
<text x="34.8" y="90.4">[2]</text>
<text x="34.8" y="93.4">[2]</text>
<text x="42.4" y="90.4">PA7</text>
<text x="42.4" y="93.4">PC5</text>
<text x="91.9" y="90.4">PC4</text>
<text x="91.9" y="93.4">PB0</text>
<text x="101.1" y="90.4">[2]</text>
<text x="101.1" y="93.4">[2]</text>
<text x="179.6" y="90.4">[2]</text>
<text x="179.6" y="93.4">[2]</text>
<text x="187.2" y="90.4">PB9</text>
<text x="187.2" y="93.4">PB7</text>
<text x="236.7" y="90.4">PB8</text>
<text x="236.7" y="93.4">PB6</text>
<text x="245.9" y="90.4">[2]</text>
<text x="245.9" y="93.4">[2]</text>
<text x="34.8" y="96.3">[2]</text>
<text x="34.8" y="99.1">[2]</text>
<text x="42.4" y="96.3">PB1</text>
<text x="42.4" y="99.1">PE7</text>
<text x="91.9" y="96.3">PB2</text>
<text x="91.9" y="99.1">PE8</text>
<text x="101.1" y="96.3">[2]</text>
<text x="101.1" y="99.1">[2]</text>
<text x="179.6" y="96.3">[2]</text>
<text x="179.6" y="99.1">[2]</text>
<text x="187.2" y="96.3">PB5</text>
<text x="187.2" y="99.1">PB3</text>
<text x="236.7" y="96.3">PB4</text>
<text x="236.7" y="99.1">PD7</text>
<text x="245.9" y="96.3">[2]</text>
<text x="245.9" y="99.1">[2]</text>
<text x="34.8" y="102">[2]</text>
<text x="34.8" y="104.9">[2]</text>
<text x="34.8" y="107.9">[2]</text>
<text x="42.4" y="102">PE9</text>
<text x="42.4" y="104.9">PE11</text>
<text x="42.4" y="107.9">PE13</text>
<text x="91.9" y="102">PE10</text>
<text x="91.9" y="104.9">PE12</text>
<text x="91.9" y="107.9">PE14</text>
<text x="101.1" y="102">[2]</text>
<text x="101.1" y="104.9">[2]</text>
<text x="101.1" y="107.9">[2]</text>
<text x="179.6" y="102">[2]</text>
<text x="179.6" y="104.9">[2]</text>
<text x="179.6" y="107.9">[2]</text>
<text x="187.2" y="102">PD6</text>
<text x="187.2" y="104.9">PD4</text>
<text x="187.2" y="107.9">PD2</text>
<text x="236.7" y="102">PD5</text>
<text x="236.7" y="104.9">PD3</text>
<text x="236.7" y="107.9">PD1</text>
<text x="245.9" y="102">[2]</text>
<text x="245.9" y="104.9">[2]</text>
<text x="245.9" y="107.9">[2]</text>
<text x="34.8" y="110.7">[2]</text>
<text x="34.8" y="113.6">[2]</text>
<text x="42.4" y="110.7">PE15</text>
<text x="42.4" y="113.6">PB11</text>
<text x="91.9" y="110.7">PB10</text>
<text x="101.1" y="110.7">[2]</text>
<text x="179.6" y="110.7">[2]</text>
<text x="179.6" y="113.6">[2]</text>
<text x="187.2" y="110.7">PD0</text>
<text x="187.2" y="113.6">PC11</text>
<text x="236.7" y="110.7">PC12</text>
<text x="236.7" y="113.6">PC10</text>
<text x="245.9" y="110.7">[2]</text>
<text x="245.9" y="113.6">[2]</text>
<text x="179.6" y="116.5">[2]</text>
<text x="187.2" y="116.5">PA15</text>
<text x="236.7" y="116.5">PA14</text>
<text x="245.9" y="116.5">[2]</text>
</g>
<text font-size="2.5" fill="#63489d" x="73.4" y="173.3">+ C47</text>
<g font-size="2" fill="#221f20">
<text x="30.4" y="2.2">5</text>
<text x="85.4" y="2.2">4</text>
<text x="140.4" y="2.2">3</text>
<text x="195.4" y="2.2">2</text>
<text x="250.5" y="2.2">1</text>
<text x=".9" y="30.1">D</text>
<text x="278.8" y="30.1">D</text>
<text x=".9" y="80.7">C</text>
<text x="278.8" y="80.7">C</text>
<text x=".9" y="131.4">B</text>
<text x="278.8" y="131.4">B</text>
<text x=".9" y="182">A</text>
<text x="278.8" y="182">A</text>
<text x="30.4" y="207.8">5</text>
<text x="85.4" y="207.8">4</text>
<text x="140.4" y="207.8">3</text>
<text x="195.4" y="207.8">2</text>
<text x="250.5" y="207.8">1</text>
</g>
</svg>
